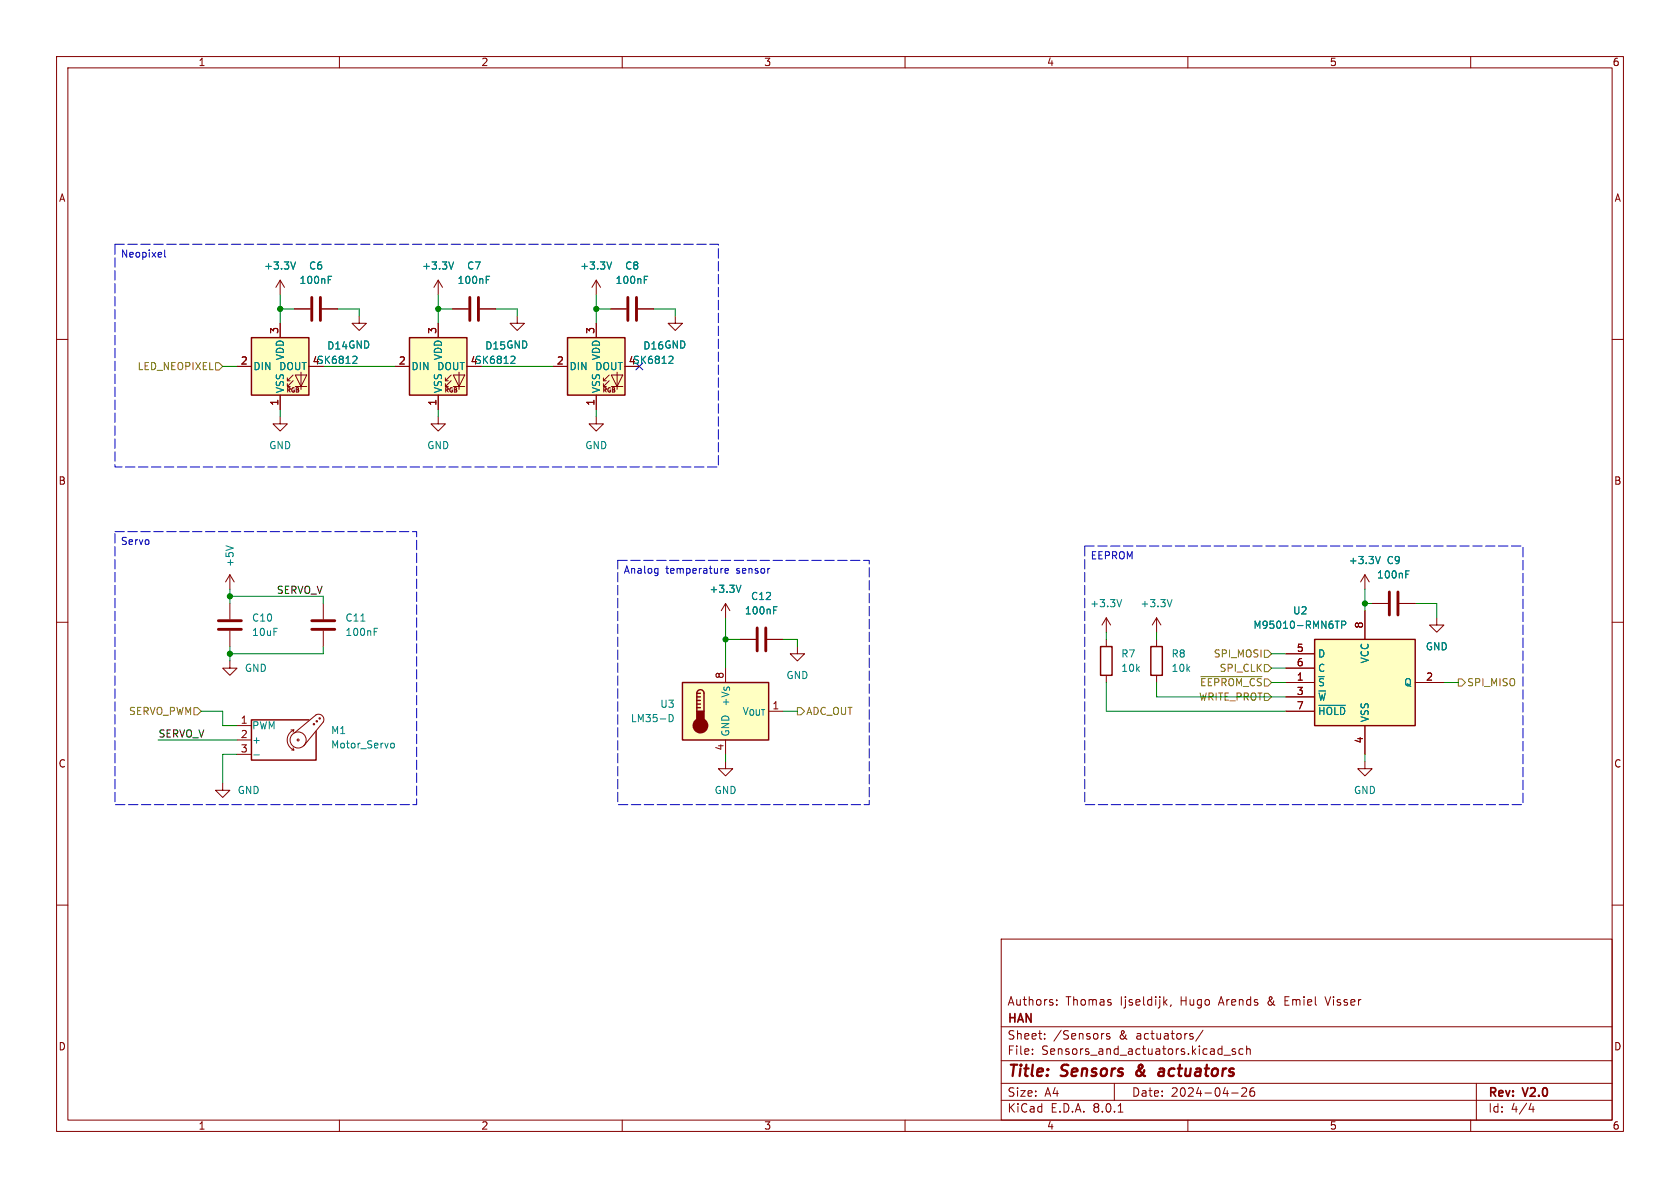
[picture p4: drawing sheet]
<svg xmlns="http://www.w3.org/2000/svg" width="297mm" height="210mm" viewBox="0 0 297 210" stroke-linecap="round" stroke-linejoin="round" font-family="sans-serif">
<g fill="none" stroke="#840000" stroke-width=".18">
<path d="M10 10h277v190h-277zM12 12h273v186h-273zM60 10v2M110 10v2M160 10v2M210 10v2M260 10v2M10 60h2M285 60h2M10 110h2M40.6 106.7v2.8M40.6 111.5v2.8"/>
<path d="M57.1 106.7v2.8M57.1 111.5v2.8M285 110h2M39.4 138.4v1.3h1.2l-1.2 1.3-1.3-1.3h1.3M41.9 128.3h2.5M41.9 130.8h2.5M41.9 133.4h2.5M51.4 129h.5M51.6 132.6h.3M51.8 132.2l.1 .4M51.9 129a1.93 1.93 0 0 0-1.1 1.8 1.93 1.93 0 0 0 1.1 1.8M51.9 129l-.1 .4"/>
<path d="M52.1 129.5l3.8-3.1a.95 .95 0 0 1 1.1 .1 .95 .95 0 0 1 .1 1.1l-3.4 4.2M10 160h2M285 160h2M177 166h108v32h-108zM186.8 177.6v.1M186.8 176.8v.1M205.9 177.1l.4 .6M206.3 176.7l-.6 .6M207 177.6l-.1 .3M234.2 176.2l.5 1.5M60 198v2M110 198v2"/>
<path d="M160 198v2M177 194.5h108M177 191.5h108M177 187.5h108M177 181.5h108M182.5 186.3v.1M182.5 185.5v.1M184.7 183.6v.1M184.7 182.8v.1M195 182.7h.2M196.2 182.8l-.4-.1-.2 .2 .1 .2 .5 .2v.3h-.6M197 191.5v3"/>
<path d="M197.7 196.6h.8M210 198v2M212.7 182.1l-1.3 2M216.4 186.5h1.1M217.7 193.2h1.2M218.4 185.5l-.4-.1-.2 .2 .1 .2 .5 .2v.3h-.6M219.5 192.4l.6-.1 .2 .1 .1 .3-.9 1.1h.9M219.7 185.5l-.4-.1-.3 .3v.4l.2 .2h.5M220.4 184.9v1.5M220.4 185.5l.2-.1 .4 .1v.9M221.7 192.3a.59 .59 0 0 0-.7 .6v.6l.1 .2 .4 .1 .2-.1 .1-.5-.1-.3h-.5l-.2 .3M260 198v2"/>
<path d="M261 191.5v6.5M270.7 195l-.4 1.1h.9M271 195.6v1"/>
<circle cx="52.7" cy="130.8" r=".18"/>
<circle cx="52.7" cy="130.8" r="1.42"/>
<circle cx="55.5" cy="128" r=".13"/>
<circle cx="56" cy="127.5" r=".13"/>
<circle cx="56.5" cy="127" r=".13"/>
</g>
<path d="M201 189.4a.53 .53 0 0 0 0 .7M205 189l.2-.1 .5 .1M205.8 189.4h-.7a.4 .4 0 0 0-.3 .4 .4 .4 0 0 0 .2 .4l.7-.1" fill="none" stroke="#840000" stroke-width=".4"/>
<path d="M38.6 109.7h4.1M38.6 111.3h4.1M55.1 109.7h4.1M55.1 111.3h4.1" fill="none" stroke="#840000" stroke-width=".51"/>
<path d="M63.8 109.8h.7M66.2 111.7h.4M66.2 111.1h.6M44.9 133.4h.9M69.1 131.6l.2-.2h.3l.1 .2-.1 .6h-.3l-.2-.2" fill="none" stroke="#008484" stroke-width=".18"/>
<path d="M54.6 127.3h-10.2v7.1h11.5v-5.1" fill="none" stroke="#840000" stroke-width=".25"/>
<path d="M72.4 59.7h10.1v10.2h-10.1z" fill="#ffffc2"/>
<g fill="none" stroke="#840000" stroke-width=".18">
<path d="M77.5 57.2v2.5M69.8 64.8h2.6M77.5 69.9v2.5M78.7 68.3h.5M78.7 67.3h.5M79.8 67.3l-1.1 1v-.5M79.8 66.3l-1.1 1v-.5M80.1 66.3h2.1l-1 2zM80.1 68.3h2.1M81.2 65.8v3M105.4 73.7v1.2h1.3l-1.3 1.3-1.3-1.3h1.3M141 114.3v1.3h1.2l-1.2 1.2-1.3-1.2h1.3"/>
<path d="M242.6 106.7h2.8M247.4 106.7h2.8"/>
</g>
<path d="M72.4 59.7h10.1v10.2h-10.1z" fill="none" stroke="#840000" stroke-width=".25"/>
<path d="M90.5 63h.4l.1 .3-.7 .9h.7M248.5 101.5h.5M248.5 100.9h.6" fill="none" stroke="#008484" stroke-width=".18"/>
<path d="M245.6 104.6v4.1M247.1 104.6v4.1" fill="none" stroke="#840000" stroke-width=".51"/>
<path d="M120.6 120.7h15.3v10.1h-15.3z" fill="#ffffc2"/>
<path d="M120.6 120.7h15.3v10.1h-15.3zM123.2 122.6a.64 .64 0 0 1 .6-.7 .64 .64 0 0 1 .7 .7v3.1M123.2 125.1h.6M123.2 124.5h.6M123.2 123.8h.6M123.2 123.2h.6M123.2 122.6v3.1M123.2 122.6h.6" fill="none" stroke="#840000" stroke-width=".25"/>
<g fill="#840000" stroke="#840000" stroke-width=".25">
<path d="M123.2 125.7h1.3v1.9h-1.3z"/>
<circle cx="123.8" cy="128.3" r="1.27"/>
</g>
<path d="M128.3 106.7v2.5M128.3 118.1v2.6M128.3 106.7l-.8 1.3M128.3 106.7l.7 1.3M130.8 113h2.8M135.6 113h2.8M241.3 101.6l-.8 1.3M241.3 101.6v2.5M241.3 101.6l.8 1.3M254 109.2v1.3h1.3l-1.3 1.3-1.3-1.3h1.3M128.3 134.6v1.3h1.2l-1.2 1.3-1.3-1.3h1.3M128.3 130.8v2.6" fill="none" stroke="#840000" stroke-width=".18"/>
<path d="M244 98.4l-.4 1.2M131 103.4l-.4 1.3M136.8 107.9h.4M136.8 107.3h.6M118.3 126.3a.64 .64 0 0 1 .7 .6 .64 .64 0 0 1-.7 .7z" fill="none" stroke="#008484" stroke-width=".18"/>
<path d="M133.9 111v4.1M135.4 111v4.1" fill="none" stroke="#840000" stroke-width=".51"/>
<path d="M232.4 113h17.8v15.3h-17.8z" fill="#ffffc2"/>
<path d="M194.6 114.3h2v5.1h-2zM232.4 113h17.8v15.3h-17.8z" fill="none" stroke="#840000" stroke-width=".25"/>
<g fill="none" stroke="#840000" stroke-width=".18">
<path d="M49.5 49.5l-.7 1.3M49.5 49.5v2.6M49.5 49.5l.8 1.3M63.5 55.9v1.3h1.3l-1.3 1.2-1.3-1.2h1.3M77.5 49.5l-.8 1.3M77.5 49.5v2.6M77.5 49.5l.7 1.3M91.4 55.9v1.3h1.3l-1.3 1.2-1.2-1.2h1.2M49.5 73.7v1.2h1.3l-1.3 1.3-1.2-1.3h1.2M77.5 73.7v1.2h1.2l-1.2 1.3-1.3-1.3h1.3M40.6 116.8v1.3h1.3l-1.3 1.3-1.2-1.3h1.2M40.6 101.6l-.7 1.3"/>
<path d="M40.6 101.6v2.5M40.6 101.6l.8 1.3M195.6 109.2v2.6M195.6 113v1.3M195.6 119.4v1.3M195.6 109.2l-.8 1.3M195.6 109.2l.7 1.3M204.5 109.2l-.8 1.3M204.5 109.2v2.6M204.5 109.2l.7 1.3M227.3 115.6h5.1M227.3 118.1h5.1"/>
<path d="M241.3 108v5M227.3 120.7h5.1M227.3 123.2h5.1M227.3 125.7h5.1M241.3 128.3v5.1M250.2 120.7h5.1"/>
</g>
<path d="M52.3 46.3l-.5 1.3M80.2 46.3l-.4 1.3M39.9 96.5l1.3 .4M198.3 106l-.4 1.3M207.2 106l-.4 1.3M236 109.8h.8M236.4 109.8v1.3M237.2 110.5l.6-.1 .1-.2v-.3l-.7-.1v1.3M233.1 124.7h4.8" fill="none" stroke="#008484" stroke-width=".18"/>
<path d="M44.4 59.7h10.2v10.2h-10.2z" fill="#ffffc2"/>
<g fill="none" stroke="#840000" stroke-width=".18">
<path d="M49.5 57.2v2.5M52.1 54.6h2.8M56.9 54.6h2.8M80 54.6h2.8M84.8 54.6h2.8M41.9 64.8h2.5M49.5 69.9v2.5M50.8 68.3h.5M50.8 67.3h.5M51.8 67.3l-1 1v-.5M51.8 66.3l-1 1v-.5M52.2 66.3h2l-1 2z"/>
<path d="M52.2 68.3h2M53.2 65.8v3"/>
</g>
<path d="M44.4 59.7h10.2v10.2h-10.2z" fill="none" stroke="#840000" stroke-width=".25"/>
<path d="M58 49.4h.5M58 48.8h.6M86 49.4h.4M86 48.8h.6M62.6 63h.4l.1 .3-.8 .9h.8" fill="none" stroke="#008484" stroke-width=".18"/>
<path d="M55.1 52.6v4M56.6 52.6v4M83.1 52.6v4M84.6 52.6v4" fill="none" stroke="#840000" stroke-width=".51"/>
<path d="M100.3 59.7h10.2v10.2h-10.2z" fill="#ffffc2"/>
<g fill="none" stroke="#840000" stroke-width=".18">
<path d="M49.5 57.2v2.5M52.1 54.6h2.8M56.9 54.6h2.8M77.5 57.2v2.5M80 54.6h2.8M84.8 54.6h2.8M105.4 49.5v2.6M105.4 57.2v2.5M105.4 49.5l-.8 1.3M105.4 49.5l.8 1.3M107.9 54.6h2.8M112.8 54.6h2.8"/>
<path d="M119.4 55.9v1.3h1.2l-1.2 1.2-1.3-1.2h1.3M41.9 64.8h2.5M49.5 69.9v2.5M69.8 64.8h2.6M77.5 69.9v2.5M97.8 64.8h2.5M105.4 69.9v2.5M106.7 68.3h.5M106.7 67.3h.5M107.7 67.3l-1 1v-.5M107.7 66.3l-1 1v-.5M108.1 66.3h2l-1 2z"/>
<path d="M108.1 68.3h2M109.1 65.8v3M130.8 113h2.8M135.6 113h2.8M204.5 113v1.3M204.5 119.4v1.3M227.3 115.6h5.1M227.3 118.1h5.1M241.3 108v5M242.6 106.7h2.8M247.4 106.7h2.8M227.3 120.7h5.1"/>
<path d="M227.3 123.2h5.1M227.3 125.7h5.1M241.3 134.6v1.3h1.3l-1.3 1.3-1.3-1.3h1.3M241.3 128.3v5.1M250.2 120.7h5.1"/>
</g>
<path d="M100.3 59.7h10.2v10.2h-10.2zM203.5 114.3h2v5.1h-2z" fill="none" stroke="#840000" stroke-width=".25"/>
<g fill="none" stroke="#008484" stroke-width=".18">
<path d="M52.3 46.3l-.5 1.3M58 49.4h.5M58 48.8h.6M80.2 46.3l-.4 1.3M86 49.4h.4M86 48.8h.6M108.1 46.3l-.4 1.3M113.9 49.4h.4M113.9 48.8h.6M62.6 63h.4l.1 .3-.8 .9h.8M90.5 63h.4l.1 .3-.7 .9h.7M118.4 63h.5l.1 .3-.8 .9h.8"/>
<path d="M244 98.4l-.4 1.2M131 103.4l-.4 1.3M136.8 107.9h.4M136.8 107.3h.6M236 109.8h.8M236.4 109.8v1.3M237.2 110.5l.6-.1 .1-.2v-.3l-.7-.1v1.3M248.5 101.5h.5M248.5 100.9h.6M233.1 124.7h4.8"/>
</g>
<path d="M111 52.6v4M112.5 52.6v4" fill="none" stroke="#840000" stroke-width=".51"/>
<path d="M38.1 64.1h.6l.7 .7-.7 .6h-.6zM212.3 119.6h10.8M223.5 114.9h.7l.6 .7-.6 .6h-.7zM223.5 117.5h.7l.6 .6-.6 .6h-.7zM34.3 125.1h.6l.7 .6-.7 .7h-.6zM141 125.1h.6l.6 .6-.6 .7h-.6zM223.5 122.6h.7l.6 .6-.6 .6h-.7zM257.8 120h.6l.7 .7-.7 .6h-.6z" fill="none" stroke="#848400" stroke-width=".18"/>
<path d="M20.3 43.2h106.7v39.4h-106.7zM20.3 94h53.4v48.2h-53.4zM109.2 99.1h44.5v43.1h-44.5zM191.8 96.5h77.4v45.7h-77.4z" fill="none" stroke="#0000c2" stroke-width=".18" stroke-dasharray="1.7 .6"/>
<path d="M29.1 44.2v1.1l.2 .2M116 100.5h.3M116.3 100.5v1l-.2 .3M116.3 101.3h-.3M127.7 100.5h.1M128.2 100.9l.6-.1-.1-.3h-.3l-.2 .2v.6h.5" fill="none" stroke="#0000c2" stroke-width=".18"/>
<g fill="none" stroke="#008400" stroke-width=".18">
<path d="M49.5 54.6h2.6M49.5 52.1v5.1M59.7 54.6h3.8v1.3M77.5 54.6h2.5M77.5 52.1v5.1M87.6 54.6h3.8v1.3M105.4 52.1v5.1M105.4 54.6h2.5M115.6 54.6h3.8v1.3M39.4 64.8h2.5M49.5 72.4v1.3M57.1 64.8h12.7"/>
<path d="M77.5 72.4v1.3M85.1 64.8h12.7M105.4 72.4v1.3M40.6 104.1v2.6M40.6 114.3v2.5M40.6 105.4h16.5v1.3M57.1 114.3v1.3h-16.5M128.3 109.2v8.9M128.3 113h2.5M138.4 113h2.6v1.3M195.6 111.8v1.2M204.5 111.8v1.2"/>
<path d="M224.8 115.6h2.5M224.8 118.1h2.5M241.3 106.7h1.3M241.3 104.1v3.9M250.2 106.7h3.8v2.5M27.9 130.8h14M35.6 125.7h3.8v2.6h2.5M41.9 133.4h-2.5v5M128.3 133.4v1.2M138.4 125.7h2.6M195.6 120.7v5h31.7M204.5 120.7v2.5h22.8"/>
<path d="M224.8 120.7h2.5M241.3 133.4v1.2M255.3 120.7h2.5"/>
</g>
<path d="M112.4 64.2l1.2 1.2M113.6 64.2l-1.2 1.2" fill="none" stroke="#000084" stroke-width=".18"/>
<g fill="#008400" stroke="#008400" stroke-width=".18">
<circle cx="40.6" cy="115.6" r=".46"/>
<circle cx="40.6" cy="105.4" r=".46"/>
<circle cx="128.3" cy="113" r=".46"/>
<circle cx="105.4" cy="54.6" r=".46"/>
<circle cx="49.5" cy="54.6" r=".46"/>
<circle cx="77.5" cy="54.6" r=".46"/>
<circle cx="241.3" cy="106.7" r=".46"/>
</g>
<g font-size="2.8" fill="#840000">
<text x="178" y="190.9">Title:</text>
<text x="187.7" y="190.9">Sensors</text>
<text x="201.7" y="190.9">&amp;</text>
<text x="206.5" y="190.9">actuators</text>
</g>
<g font-size="2.1" fill="#840000">
<text x="178" y="178">Authors:</text>
<text x="188.4" y="178">Thomas</text>
<text x="198.1" y="178">Ijseldijk,</text>
<text x="208.8" y="178">Hugo</text>
<text x="215.8" y="178">Arends</text>
<text x="224.5" y="178">&amp;</text>
<text x="227.7" y="178">Emiel</text>
<text x="235.1" y="178">Visser</text>
<text x="178" y="184">Sheet:</text>
<text x="178" y="181.2">HAN</text>
<text x="186.2" y="184">/Sensors</text>
<text x="197.9" y="184">&amp;</text>
<text x="201" y="184">actuators/</text>
<text x="178" y="186.7">File:</text>
<text x="184.1" y="186.7">Sensors_and_actuators.kicad_sch</text>
<text x="178" y="196.9">KiCad</text>
<text x="178" y="194.1">Size:</text>
<text x="184.7" y="194.1">A4</text>
<text x="185.7" y="196.9">E.D.A.</text>
<text x="193.3" y="196.9">8.0.1</text>
<text x="200" y="194.1">Date:</text>
<text x="207" y="194.1">2024-04-26</text>
<text x="263" y="194.3">Rev:</text>
<text x="263" y="196.9">Id:</text>
<text x="267.1" y="196.9">4/4</text>
<text x="269.4" y="194.3">V2.0</text>
</g>
<g font-size="1.8" fill="#840000">
<text x="35" y="11.9">1</text>
<text x="85" y="11.9">2</text>
<text x="135" y="11.9">3</text>
<text x="185" y="11.9">4</text>
<text x="235" y="11.9">5</text>
<text x="285" y="11.9">6</text>
<text x="10.3" y="35.9">A</text>
<text x="285.3" y="35.9">A</text>
<text x="49.3" y="59.1" transform="rotate(-90 49.3 59.1)">3</text>
<text x="77.2" y="59.1" transform="rotate(-90 77.2 59.1)">3</text>
<text x="105.2" y="59.1" transform="rotate(-90 105.2 59.1)">3</text>
<text x="42.5" y="64.5">2</text>
<text x="55.2" y="64.5">4SK6812</text>
<text x="70.4" y="64.5">2</text>
<text x="83.1" y="64.5">4SK6812</text>
<text x="98.4" y="64.5">2</text>
<text x="111.1" y="64.5">4SK6812</text>
<text x="49.3" y="71.8" transform="rotate(-90 49.3 71.8)">1</text>
<text x="77.2" y="71.8" transform="rotate(-90 77.2 71.8)">1</text>
<text x="105.2" y="71.8" transform="rotate(-90 105.2 71.8)">1</text>
<text x="10.3" y="85.9">B</text>
<text x="285.3" y="85.9">B</text>
<text x="241" y="111.2" transform="rotate(-90 241 111.2)">8</text>
<text x="229.2" y="115.3">5</text>
<text x="229.2" y="117.9">6</text>
<text x="128" y="120.1" transform="rotate(-90 128 120.1)">8</text>
<text x="136.5" y="125.5">1</text>
<text x="229.2" y="120.4">1</text>
<text x="229.2" y="122.9">3</text>
<text x="229.2" y="125.5">7</text>
<text x="252" y="120.4">2</text>
<text x="42.5" y="128">1</text>
<text x="42.5" y="130.6">2</text>
<text x="241" y="131.5" transform="rotate(-90 241 131.5)">4</text>
<text x="10.3" y="135.9">C</text>
<text x="42.5" y="133.1">3</text>
<text x="128" y="132.8" transform="rotate(-90 128 132.8)">4</text>
<text x="285.3" y="135.9">C</text>
<text x="10.3" y="185.9">D</text>
<text x="285.3" y="185.9">D</text>
<text x="35" y="199.9">1</text>
<text x="85" y="199.9">2</text>
<text x="135" y="199.9">3</text>
<text x="185" y="199.9">4</text>
<text x="235" y="199.9">5</text>
<text x="285" y="199.9">6</text>
</g>
<g font-size="1.8" fill="#0000c2">
<text x="21.3" y="45.9">Neopixel</text>
<text x="21.3" y="96.7">Servo</text>
<text x="110.2" y="101.7">Analog</text>
<text x="117.7" y="101.7">temperature</text>
<text x="130.3" y="101.7">sensor</text>
<text x="192.7" y="99.2">EEPROM</text>
</g>
<g font-size="1.8" fill="#008484">
<text x="46.6" y="47.9">+3.3V</text>
<text x="54.5" y="47.9">C6</text>
<text x="74.5" y="47.9">+3.3V</text>
<text x="82.5" y="47.9">C7</text>
<text x="102.5" y="47.9">+3.3V</text>
<text x="110.4" y="47.9">C8</text>
<text x="52.8" y="50.4">100nF</text>
<text x="80.8" y="50.4">100nF</text>
<text x="108.7" y="50.4">100nF</text>
<text x="44.7" y="65.6">DIN</text>
<text x="49.3" y="65.6">DOUT</text>
<text x="50.4" y="63.8" transform="rotate(-90 50.4 63.8)">VDD</text>
<text x="57.7" y="62">D14 GND</text>
<text x="72.6" y="65.6">DIN</text>
<text x="77.2" y="65.6">DOUT</text>
<text x="78.3" y="63.8" transform="rotate(-90 78.3 63.8)">VDD</text>
<text x="85.7" y="62">D15 GND</text>
<text x="100.6" y="65.6">DIN</text>
<text x="105.1" y="65.6">DOUT</text>
<text x="106.3" y="63.8" transform="rotate(-90 106.3 63.8)">VDD</text>
<text x="113.6" y="62">D16 GND</text>
<text x="50.4" y="69.6" transform="rotate(-90 50.4 69.6)">VSS</text>
<text x="78.3" y="69.6" transform="rotate(-90 78.3 69.6)">VSS</text>
<text x="106.3" y="69.6" transform="rotate(-90 106.3 69.6)">VSS</text>
<text x="47.5" y="79.6">GND</text>
<text x="75.4" y="79.6">GND</text>
<text x="103.4" y="79.6">GND</text>
<text x="41.5" y="100.3" transform="rotate(-90 41.5 100.3)">+5V</text>
<text x="238.4" y="99.9">+3.3V</text>
<text x="245" y="99.9">C9</text>
<text x="125.3" y="105">+3.3V</text>
<text x="132.7" y="106.3">C12</text>
<text x="192.6" y="107.5">+3.3V</text>
<text x="201.5" y="107.5">+3.3V</text>
<text x="243.3" y="102.5">100nF</text>
<text x="44.5" y="110.1">C10</text>
<text x="44.5" y="112.6">10uF</text>
<text x="61" y="112.6">100nF</text>
<text x="61" y="110.1">C11</text>
<text x="131.6" y="108.8">100nF</text>
<text x="221.5" y="111.4">M95010-RMN6TP</text>
<text x="228.5" y="108.8">U2</text>
<text x="43.2" y="119">GND</text>
<text x="198.1" y="116.4">R7</text>
<text x="198.1" y="119">10k</text>
<text x="207" y="116.4">R8</text>
<text x="207" y="119">10k</text>
<text x="232.9" y="116.4">D</text>
<text x="232.9" y="119">C</text>
<text x="242.2" y="117.4" transform="rotate(-90 242.2 117.4)">VCC</text>
<text x="252" y="115.2">GND</text>
<text x="116.6" y="125.3">U3</text>
<text x="129.1" y="125" transform="rotate(-90 129.1 125)">+V_{S}</text>
<text x="138.9" y="120.2">GND</text>
<text x="232.9" y="121.5">~{S}</text>
<text x="232.9" y="124.1">~{W}</text>
<text x="248.1" y="121.5">Q</text>
<text x="44.5" y="129.1">PWM</text>
<text x="44.5" y="131.7">+</text>
<text x="58.4" y="130">M1</text>
<text x="111.4" y="127.9">LM35-D</text>
<text x="129.1" y="130.3" transform="rotate(-90 129.1 130.3)">GND</text>
<text x="131.1" y="126.6">V_{OUT}</text>
<text x="232.9" y="126.6">~{HOLD}</text>
<text x="242.2" y="127.8" transform="rotate(-90 242.2 127.8)">VSS</text>
<text x="58.4" y="132.5">Motor_Servo</text>
<text x="41.9" y="140.6">GND</text>
<text x="126.2" y="140.6">GND</text>
<text x="239.3" y="140.6">GND</text>
</g>
<g font-size="1.8" fill="#848400">
<text x="24.2" y="65.6">LED_NEOPIXEL</text>
<text x="214.5" y="116.4">SPI_MOSI</text>
<text x="215.5" y="119">SPI_CLK</text>
<text x="211.9" y="124.1">WRITE_PROT</text>
<text x="212.1" y="121.5">~{EEPROM_CS}</text>
<text x="259.3" y="121.5">SPI_MISO</text>
<text x="22.7" y="126.6">SERVO_PWM</text>
<text x="142.4" y="126.6">ADC_OUT</text>
</g>
<g font-size="1.8">
<text x="48.8" y="105.1">SERVO_V</text>
<text x="27.9" y="130.5">SERVO_V</text>
</g>
<g font-size="1.1" fill="#840000">
<text x="50.5" y="69.6">RGB</text>
<text x="78.5" y="69.6">RGB</text>
<text x="106.4" y="69.6">RGB</text>
</g>
</svg>
